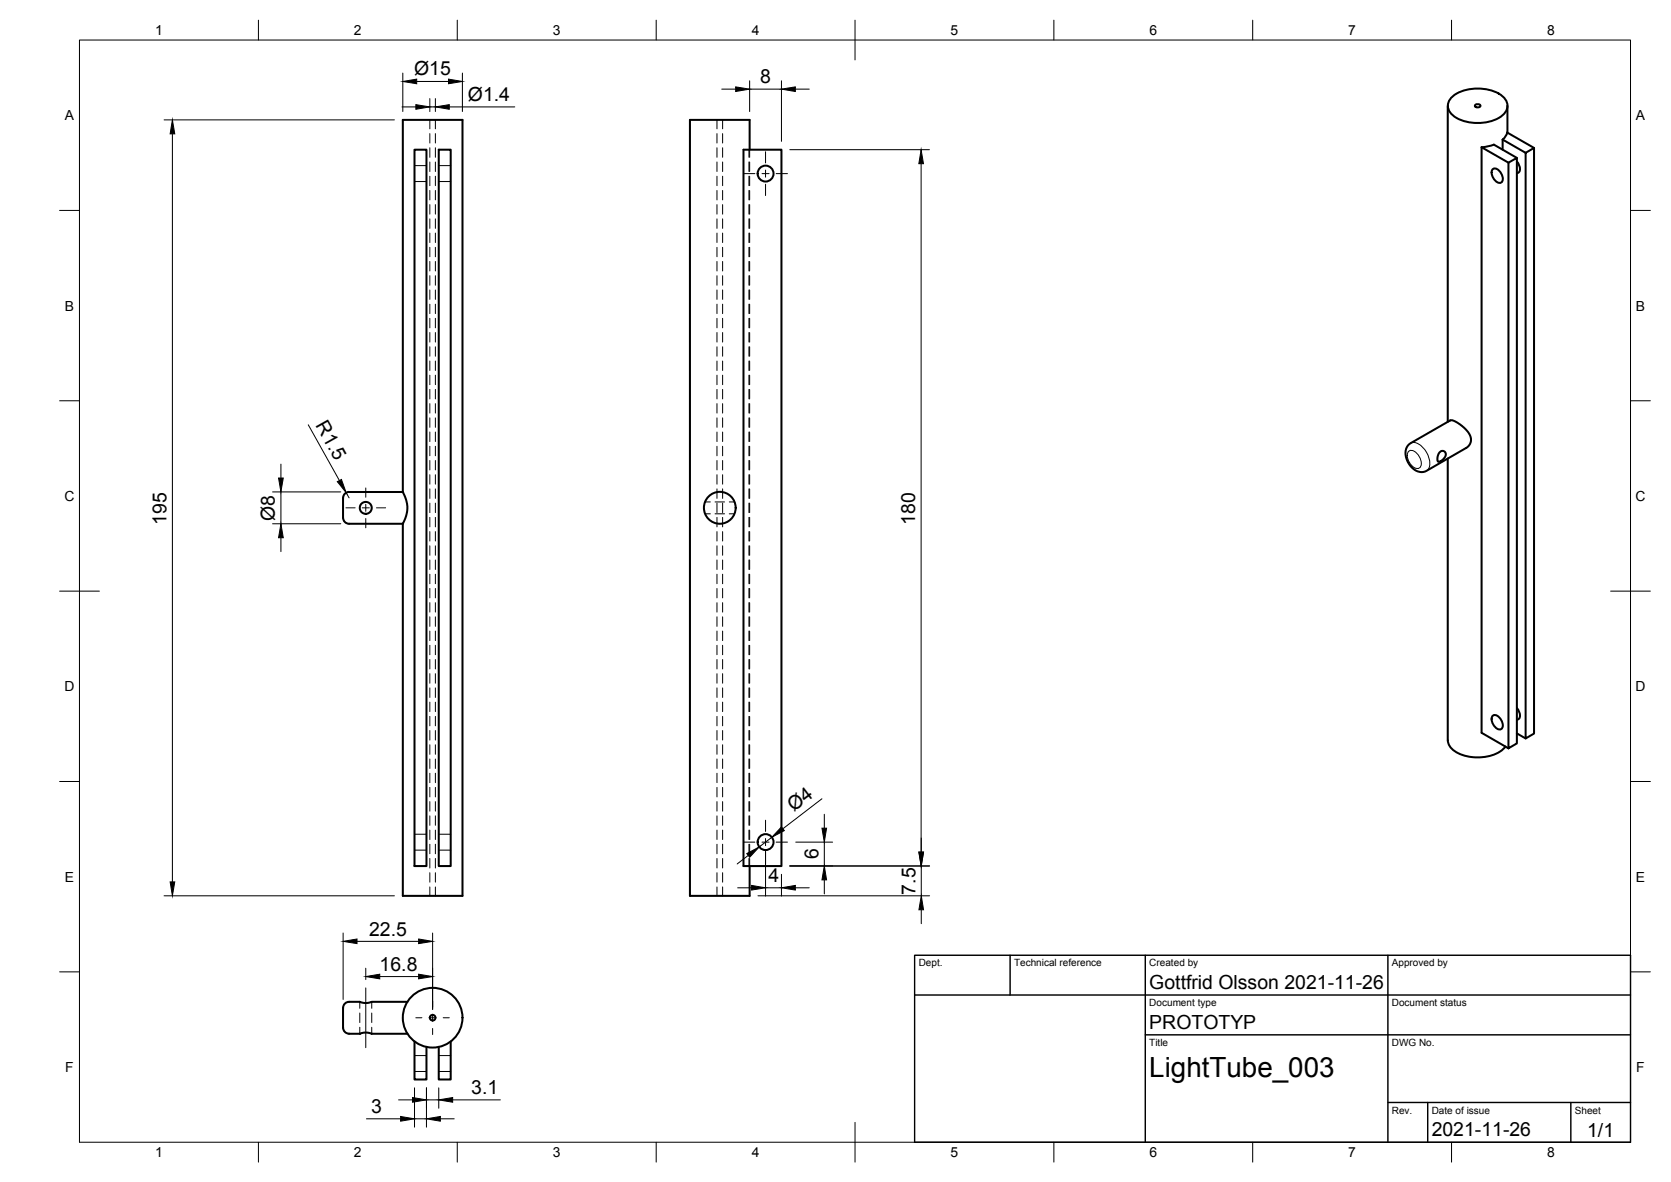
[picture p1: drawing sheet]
<svg xmlns="http://www.w3.org/2000/svg" width="420mm" height="297mm" viewBox="0 0 420 297" stroke-linecap="round" stroke-linejoin="round" font-family="sans-serif">
<!-- layer: Visible -->
<g fill="none" stroke="#000" stroke-width=".51">
<path d="M104.2 37.6h3v180h-3zM110.3 37.6h3v180h-3zM186.9 37.6h9.6v180h-9.6zM188.5 37.6v-7.5h-15v195h15v-7.5M364 26.6v79.4M364.8 24.6a10.6 10.6 0 0 1 10.3-1.8 4.9 4.9 0 0 1 4 3.8 4.2 4.2 0 0 1-3.1 3.5 11.5 11.5 0 0 1-10.5-1 2.92 2.92 0 0 1-.7-4.5zM371 26.3l.5-.1a.55 .55 0 0 1 .7 .5l-.7 .3a.55 .55 0 0 1-.6-.5zM372.5 37l3.1-.7 5.8 3.4M377.8 35.1l5.8 3.3M377.8 35.1v2.5M377.8 35.1l.7-.7 .5-1.1 6.7 3.9M379 26.6v6.7"/>
<path d="M383.6 38.4l2.1-1.2v147.1l-2.1 1.3zM375.3 42.5a1.62 1.62 0 0 1 2.2 1.1 1.63 1.63 0 0 1-.2 2.4 2.49 2.49 0 0 1-2-3.5zM379.3 40.9l2.1-1.2v147.1l-2.1 1.3zM379.3 40.9l-6.8-3.9v147.2l6.8 3.9M381.4 40.6a2.08 2.08 0 0 1 .3 2.8l-.3 .1M354.1 111.8l10.7-6.2 1.3 .4 2 1.4 1.2 1.4 .6 1.5-.2 1.2-.9 1-10.1 5.8-1.1 .3-1.1-.1-.9-.5-.8-.7-.8-1.1-.4-1.2-.2-1.3 .2-1.1zM361.9 113.7l.5-.3h.6l.4 .3 .1 .6-.5 1-1.2 .8-.3-.2-.1-.8zM364 115.2v70.8a4.2 4.2 0 0 0 3 3.4 11 11 0 0 0 11.1-1.2l.4-.6M101.3 123.6h-13.5a2.01 2.01 0 0 0-1.5 2.4v3.2a1.98 1.98 0 0 0 1.5 2.4h13.5M101.3 123.6l.8 2 .3 1.6-.3 2.5-.8 1.9M101.3 123.6v-93.5h15v195h-15v-93.5M375.3 179.9a1.62 1.62 0 0 1 2.2 1 1.63 1.63 0 0 1-.2 2.4 2.49 2.49 0 0 1-2-3.4z"/>
<path d="M381.4 177.9a2.08 2.08 0 0 1 .3 2.9l-.3 .1M381.4 184.3l2.2 1.3M87.8 259.8h2.7l1.2-.3 1.8 .3h8.9M102.4 251.8h-8.9l-1.3 .3-1.7-.3h-2.7a2.01 2.01 0 0 0-1.5 2.4v3.2a1.98 1.98 0 0 0 1.5 2.4M104.2 261.7v9.6h3v-8.2M113.3 261.7v9.6h-3v-8.2"/>
<circle cx="192.5" cy="43.6" r="2"/>
<circle cx="92" cy="127.6" r="1.5"/>
<circle cx="181" cy="127.6" r="4"/>
<circle cx="192.5" cy="211.6" r="2"/>
<circle cx="108.8" cy="255.8" r="7.5"/>
<circle cx="108.8" cy="255.8" r=".71"/>
</g>
<!-- layer: Hidden -->
<g fill="none" stroke="#000" stroke-width=".25">
<path d="M108.1 30.1v2.3M108.1 33.6v2.3M108.1 37.1v2.4M109.5 30.1v2.3M109.5 33.6v2.3M109.5 37.1v2.4M180.3 30.1v2.3M180.3 33.6v2.3M180.3 37.1v2.4M181.7 30.1v2.3M181.7 33.6v2.3M181.7 37.1v2.4"/>
<path d="M188.3 37.6v1.9M188.5 37.6v1.9M104.2 41.6h3M104.2 45.6h3M108.1 40.7v2.4M108.1 44.3v2.4M108.1 47.9v2.3M108.1 51.4v2.4M108.1 55v2.4M108.1 58.6v2.3M109.5 40.7v2.4M109.5 44.3v2.4"/>
<path d="M109.5 47.9v2.3M109.5 51.4v2.4M109.5 55v2.4M109.5 58.6v2.3M110.3 41.6h3M110.3 45.6h3M180.3 40.7v2.4M180.3 44.3v2.4M180.3 47.9v2.3M180.3 51.4v2.4M180.3 55v2.4M180.3 58.6v2.3"/>
<path d="M181.7 40.7v2.4M181.7 44.3v2.4M181.7 47.9v2.3M181.7 51.4v2.4M181.7 55v2.4M181.7 58.6v2.3M188.3 40.7v2.4M188.3 44.3v2.4M188.3 47.9v2.3M188.3 51.4v2.4M188.3 55v2.4M188.3 58.6v2.3"/>
<path d="M188.5 40.7v2.4M188.5 44.3v2.4M188.5 47.9v2.3M188.5 51.4v2.4M188.5 55v2.4M188.5 58.6v2.3M108.1 62.2v2.3M108.1 65.7v2.4M108.1 69.3v2.4M108.1 72.9v2.3M108.1 76.4v2.4M108.1 80v2.4"/>
<path d="M109.5 62.2v2.3M109.5 65.7v2.4M109.5 69.3v2.4M109.5 72.9v2.3M109.5 76.4v2.4M109.5 80v2.4M180.3 62.2v2.3M180.3 65.7v2.4M180.3 69.3v2.4M180.3 72.9v2.3M180.3 76.4v2.4M180.3 80v2.4"/>
<path d="M181.7 62.2v2.3M181.7 65.7v2.4M181.7 69.3v2.4M181.7 72.9v2.3M181.7 76.4v2.4M181.7 80v2.4M188.3 62.2v2.3M188.3 65.7v2.4M188.3 69.3v2.4M188.3 72.9v2.3M188.3 76.4v2.4M188.3 80v2.4"/>
<path d="M188.5 62.2v2.3M188.5 65.7v2.4M188.5 69.3v2.4M188.5 72.9v2.3M188.5 76.4v2.4M188.5 80v2.4M108.1 83.6v2.4M108.1 87.2v2.3M108.1 90.7v2.4M108.1 94.3v2.4M108.1 97.9v2.4M109.5 83.6v2.4"/>
<path d="M109.5 87.2v2.3M109.5 90.7v2.4M109.5 94.3v2.4M109.5 97.9v2.4M180.3 83.6v2.4M180.3 87.2v2.3M180.3 90.7v2.4M180.3 94.3v2.4M180.3 97.9v2.4M181.7 83.6v2.4M181.7 87.2v2.3M181.7 90.7v2.4"/>
<path d="M181.7 94.3v2.4M181.7 97.9v2.4M188.3 83.6v2.4M188.3 87.2v2.3M188.3 90.7v2.4M188.3 94.3v2.4M188.3 97.9v2.4M188.5 83.6v2.4M188.5 87.2v2.3M188.5 90.7v2.4M188.5 94.3v2.4M188.5 97.9v2.4"/>
<path d="M108.1 101.4v2.4M108.1 105v2.4M108.1 108.6v2.4M108.1 112.1v2.4M108.1 115.7v2.4M108.1 119.3v2.4M109.5 101.4v2.4M109.5 105v2.4M109.5 108.6v2.4M109.5 112.1v2.4M109.5 115.7v2.4M109.5 119.3v2.4"/>
<path d="M180.3 101.4v2.4M180.3 105v2.4M180.3 108.6v2.4M180.3 112.1v2.4M180.3 115.7v2.4M180.3 119.3v2.4M181.7 101.4v2.4M181.7 105v2.4M181.7 108.6v2.4M181.7 112.1v2.4M181.7 115.7v2.4M181.7 119.3v2.4"/>
<path d="M188.3 101.4v2.4M188.3 105v2.4M188.3 108.6v2.4M188.3 112.1v2.4M188.3 115.7v2.4M188.3 119.3v2.4M188.5 101.4v2.4M188.5 105v2.4M188.5 108.6v2.4M188.5 112.1v2.4M188.5 115.7v2.4M188.5 119.3v2.4"/>
<path d="M108.1 122.9v2.4M108.1 126.4v2.4M108.1 130v2.4M108.1 133.6v2.4M108.1 137.2v2.3M109.5 122.9v2.4M109.5 126.4v2.4M109.5 130v2.4M109.5 133.6v2.4M109.5 137.2v2.3M177.3 126.1h1.3M177.3 129.1h1.3"/>
<path d="M179.8 126.1h2.4M179.8 129.1h2.4M180.3 122.9v2.4M180.3 126.4v2.4M180.3 130v2.4M180.3 133.6v2.4M180.3 137.2v2.3M181.7 122.9v2.4M181.7 126.4v2.4M181.7 130v2.4M181.7 133.6v2.4M181.7 137.2v2.3"/>
<path d="M183.4 126.1h1.3M183.4 129.1h1.3M188.3 122.9v2.4M188.3 126.4v2.4M188.3 130v2.4M188.3 133.6v2.4M188.3 137.2v2.3M188.5 122.9v2.4M188.5 126.4v2.4M188.5 130v2.4M188.5 133.6v2.4M188.5 137.2v2.3"/>
<path d="M108.1 140.7v2.4M108.1 144.3v2.4M108.1 147.9v2.3M108.1 151.5v2.3M108.1 155v2.4M108.1 158.6v2.4M109.5 140.7v2.4M109.5 144.3v2.4M109.5 147.9v2.3M109.5 151.5v2.3M109.5 155v2.4M109.5 158.6v2.4"/>
<path d="M180.3 140.7v2.4M180.3 144.3v2.4M180.3 147.9v2.3M180.3 151.5v2.3M180.3 155v2.4M180.3 158.6v2.4M181.7 140.7v2.4M181.7 144.3v2.4M181.7 147.9v2.3M181.7 151.5v2.3M181.7 155v2.4M181.7 158.6v2.4"/>
<path d="M188.3 140.7v2.4M188.3 144.3v2.4M188.3 147.9v2.3M188.3 151.5v2.3M188.3 155v2.4M188.3 158.6v2.4M188.5 140.7v2.4M188.5 144.3v2.4M188.5 147.9v2.3M188.5 151.5v2.3M188.5 155v2.4M188.5 158.6v2.4"/>
<path d="M108.1 162.2v2.3M108.1 165.7v2.4M108.1 169.3v2.4M108.1 172.9v2.4M108.1 176.5v2.3M109.5 162.2v2.3M109.5 165.7v2.4M109.5 169.3v2.4M109.5 172.9v2.4M109.5 176.5v2.3M180.3 162.2v2.3M180.3 165.7v2.4"/>
<path d="M180.3 169.3v2.4M180.3 172.9v2.4M180.3 176.5v2.3M181.7 162.2v2.3M181.7 165.7v2.4M181.7 169.3v2.4M181.7 172.9v2.4M181.7 176.5v2.3M188.3 162.2v2.3M188.3 165.7v2.4M188.3 169.3v2.4M188.3 172.9v2.4"/>
<path d="M188.3 176.5v2.3M188.5 162.2v2.3M188.5 165.7v2.4M188.5 169.3v2.4M188.5 172.9v2.4M188.5 176.5v2.3M108.1 180v2.4M108.1 183.6v2.4M108.1 187.2v2.4M108.1 190.7v2.4M108.1 194.3v2.4M108.1 197.9v2.4"/>
<path d="M109.5 180v2.4M109.5 183.6v2.4M109.5 187.2v2.4M109.5 190.7v2.4M109.5 194.3v2.4M109.5 197.9v2.4M180.3 180v2.4M180.3 183.6v2.4M180.3 187.2v2.4M180.3 190.7v2.4M180.3 194.3v2.4M180.3 197.9v2.4"/>
<path d="M181.7 180v2.4M181.7 183.6v2.4M181.7 187.2v2.4M181.7 190.7v2.4M181.7 194.3v2.4M181.7 197.9v2.4M188.3 180v2.4M188.3 183.6v2.4M188.3 187.2v2.4M188.3 190.7v2.4M188.3 194.3v2.4M188.3 197.9v2.4"/>
<path d="M188.5 180v2.4M188.5 183.6v2.4M188.5 187.2v2.4M188.5 190.7v2.4M188.5 194.3v2.4M188.5 197.9v2.4M104.2 209.6h3M104.2 213.6h3M108.1 201.5v2.3M108.1 205v2.4M108.1 208.6v2.4M108.1 212.2v2.4"/>
<path d="M108.1 215.7v2.4M108.1 219.3v2.4M109.5 201.5v2.3M109.5 205v2.4M109.5 208.6v2.4M109.5 212.2v2.4M109.5 215.7v2.4M109.5 219.3v2.4M110.3 209.6h3M110.3 213.6h3M180.3 201.5v2.3M180.3 205v2.4"/>
<path d="M180.3 208.6v2.4M180.3 212.2v2.4M180.3 215.7v2.4M180.3 219.3v2.4M181.7 201.5v2.3M181.7 205v2.4M181.7 208.6v2.4M181.7 212.2v2.4M181.7 215.7v2.4M181.7 219.3v2.4M188.3 201.5v2.3M188.3 205v2.4"/>
<path d="M188.3 208.6v2.4M188.3 212.2v2.4M188.3 215.7v1.9M188.5 201.5v2.3M188.5 205v2.4M188.5 208.6v2.4M188.5 212.2v2.4M188.5 215.7v1.9M108.1 222.9v2.2M109.5 222.9v2.2M180.3 222.9v2.2M181.7 222.9v2.2"/>
<path d="M90.5 251.8v1.6M90.5 254.6v2.4M90.5 258.2v1.6M93.5 251.8v1.6M93.5 254.6v2.4M93.5 258.2v1.6M104.2 265.3h3M104.2 269.3h3M110.3 265.3h3M110.3 269.3h3"/>
</g>
<!-- layer: Visible Narrow -->
<path d="M354.1 113.5a1.57 1.57 0 0 1 2.4 .7 3 3 0 0 1 .6 3.2 1.57 1.57 0 0 1-2.4-.7 3 3 0 0 1-.6-3.2zM354.7 111.4a2.72 2.72 0 0 1 3.1 1 5.4 5.4 0 0 1 1.5 5.2l-.6 .7" fill="none" stroke="#000" stroke-width=".25"/>
<!-- layer: Border -->
<g fill="none" stroke="#000" stroke-width=".25">
<path d="M20 10.1h390v276.9h-390zM65 5.1v5M115 5.1v5M165 5.1v5M215 5.1v10M265 5.1v5M315 5.1v5M365 5.1v5M15 52.9h5M410 52.9h5M15 100.7h5M410 100.7h5"/>
<path d="M15 148.6h10M405 148.6h10M15 196.4h5M410 196.4h5M15 244.2h5M410 244.2h5M65 287v5M115 287v5M165 287v5M215 282.1v9.9M265 287v5M315 287v5"/>
<path d="M365 287v5"/>
</g>
<!-- layer: TitleBlock -->
<path d="M230 240.1h180v46.9h-180zM230 250h180M254 240.1v9.9M288 240.1v46.9M349 240.1v46.9M288 260.1h122M349 277.1h61M359 277.1v9.9M395 277.1v9.9" fill="none" stroke="#000" stroke-width=".36"/>
<!-- layer: Center Lines -->
<g fill="none" stroke="#000" stroke-width=".25">
<path d="M192.5 38.1v2.8M187 43.6h2.8M191.6 43.6h1.8M192.5 42.7v1.8M192.5 46.3v2.8M195.2 43.6h2.8M87 127.6h2.3M91.1 127.6h1.8M92 122.6v2.4M92 126.7v1.8M92 130.3v2.3M94.7 127.6h2.3"/>
<path d="M187 211.6h2.8M191.6 211.6h1.8M192.5 206.1v2.8M192.5 210.7v1.8M192.5 214.3v2.8M195.2 211.6h2.8M92 248.3v15M104.6 255.8h1.5M107.9 255.8h1.8M108.8 251.6v1.5M108.8 254.9v1.8M108.8 258.5v1.5"/>
<path d="M111.4 255.8h1.6"/>
</g>
<!-- layer: Dimensions -->
<g fill="none" stroke="#000" stroke-width=".25">
<path d="M101.3 18.4v9.6M116.3 18.4v9.6M41.3 30.1h57.9M43.3 33.6v188M101.1 26.9h3.5M104.8 20.5h8M108.1 24.8v3.2M108.1 26.9h1.4M109.5 24.8v3.2M113 26.9h16.4M181.5 22.4h3.5M188.5 20.3v7.7"/>
<path d="M188.5 22.4h8M196.5 20.3v15.2M198.6 37.6h35.1M200 22.4h3.5M231.6 41.1v173M70.6 116.6v3.5M77.5 106.8l7.8 14M68.5 123.6h17.2M68.5 131.6h17.2M70.6 123.6v8M70.6 135.1v3.5M87 123.8l.8 1.3"/>
<path d="M188.1 215l-2.7 2.1M192.5 213.7v11.5M194.1 210.4l-3.2 2.4M196.5 219.7v5.5M198.6 217.6h35.1M200.1 211.6h9.3M206.7 200.7l-9.9 7.6M207.3 204.6v3.5M207.3 211.6v6M231.6 210.6v3.5M231.6 217.6v7.5M41.3 225.1h57.9"/>
<path d="M86.3 234.5v16.7M89.8 236.6h15.5M108.8 234.5v19.2M185.5 223.1h3.5M190.6 225.1h43.1M192.5 223.1h4M200 223.1h3.5M207.3 221.1v3.5M231.6 228.6v3.5M92 243.3v2.9M95.5 245.4h9.8M100.2 276.4h3.5"/>
<path d="M104.2 273.4v9.9M107.2 273.4v9.9M107.2 276.4h3.1M110.3 273.4v5.1M113.8 276.4h12M92.1 281.2h8.6M104.2 281.2h3M110.7 281.2h3.5"/>
</g>
<g fill="#000" stroke="#000" stroke-width=".25">
<path d="M101.3 20.5l3.5-.6v1.1zM112.8 19.9l3.5 .6-3.5 .5zM43.3 30.1l.6 3.5h-1.1zM104.6 26.3l3.5 .6-3.5 .6zM109.5 26.9l3.5-.6v1.2zM185 21.8l3.5 .6-3.5 .6zM196.5 22.4l3.5-.6v1.2zM231.6 37.6l.6 3.5h-1.2zM70 120.1h1.2l-.6 3.5zM70.6 131.6l.6 3.5h-1.2zM84.8 121l1.1-.5 1.1 3.3zM187.8 214.5l3.1-1.7-2.4 2.6z"/>
<path d="M196.5 207.8l.7 .9-3.1 1.7zM206.7 208.1h1.1l-.5 3.5zM231 214.1h1.2l-.6 3.5zM231.1 214.1h1.1l-.6 3.5zM42.8 221.6h1.1l-.6 3.5zM86.3 236.6l3.5-.6v1.1zM105.3 236l3.5 .6-3.5 .5zM189 222.5l3.5 .6-3.5 .6zM196.5 223.1l3.5-.6v1.2zM207.3 217.6l.5 3.5h-1.1zM231.6 225.1l.6 3.5h-1.1zM92 245.4l3.5-.6v1.2z"/>
<path d="M105.3 244.8l3.5 .6-3.5 .6zM103.7 275.8l3.5 .6-3.5 .6zM110.3 276.4l3.5-.6v1.2zM100.7 280.6l3.5 .6-3.5 .6zM107.2 281.2l3.5-.6v1.2z"/>
</g>
<text font-size="7" x="289" y="270.6">LightTube_003</text>
<g font-size="4.9">
<text x="104.1" y="18.9">Ø15</text>
<text x="191.1" y="20.9">8</text>
<text x="117.7" y="25.3">Ø1.4</text>
<text x="79.3" y="106.9" transform="rotate(61 79.3 106.9)">R1.5</text>
<text x="41.9" y="131.9" transform="rotate(-90 41.9 131.9)">195</text>
<text x="69.1" y="130.9" transform="rotate(-90 69.1 130.9)">Ø8</text>
<text x="230.1" y="131.9" transform="rotate(-90 230.1 131.9)">180</text>
<text x="199.6" y="204.2" transform="rotate(-38 199.6 204.2)">Ø4</text>
<text x="205.8" y="216" transform="rotate(-90 205.8 216)">6</text>
<text x="193.2" y="221.7">4</text>
<text x="230.2" y="224.8" transform="rotate(-90 230.2 224.8)">7.5</text>
<text x="92.8" y="235.1">22.5</text>
<text x="95.5" y="244">16.8</text>
<text x="289" y="248.5">Gottfrid Olsson 2021-11-26</text>
<text x="289" y="258.6">PROTOTYP</text>
<text x="118.5" y="274.9">3.1</text>
<text x="93.3" y="279.7">3</text>
<text x="360" y="285.5">2021-11-26</text>
<text x="399.1" y="285.7">1/1</text>
</g>
<g font-size="3.5">
<text x="39" y="8.8">1</text>
<text x="89" y="8.8">2</text>
<text x="139" y="8.8">3</text>
<text x="189" y="8.8">4</text>
<text x="239" y="8.8">5</text>
<text x="289" y="8.8">6</text>
<text x="339" y="8.8">7</text>
<text x="389" y="8.8">8</text>
<text x="16.3" y="30.2">A</text>
<text x="411.3" y="30.2">A</text>
<text x="16.3" y="78">B</text>
<text x="411.3" y="78">B</text>
<text x="16.2" y="125.9">C</text>
<text x="411.2" y="125.9">C</text>
<text x="16.2" y="173.7">D</text>
<text x="411.2" y="173.7">D</text>
<text x="16.3" y="221.6">E</text>
<text x="411.3" y="221.6">E</text>
<text x="16.4" y="269.4">F</text>
<text x="411.4" y="269.4">F</text>
<text x="39" y="290.8">1</text>
<text x="89" y="290.8">2</text>
<text x="139" y="290.8">3</text>
<text x="189" y="290.8">4</text>
<text x="239" y="290.8">5</text>
<text x="289" y="290.8">6</text>
<text x="339" y="290.8">7</text>
<text x="389" y="290.8">8</text>
</g>
<g font-size="2.5">
<text x="231" y="242.9">Dept.</text>
<text x="255" y="242.9">Technical reference</text>
<text x="289" y="242.9">Created by</text>
<text x="350" y="242.9">Approved by</text>
<text x="289" y="252.8">Document type</text>
<text x="350" y="252.8">Document status</text>
<text x="289" y="262.9">Title</text>
<text x="350" y="262.9">DWG No.</text>
<text x="350" y="279.9">Rev.</text>
<text x="360" y="279.9">Date of issue</text>
<text x="396" y="279.9">Sheet</text>
</g>
</svg>
